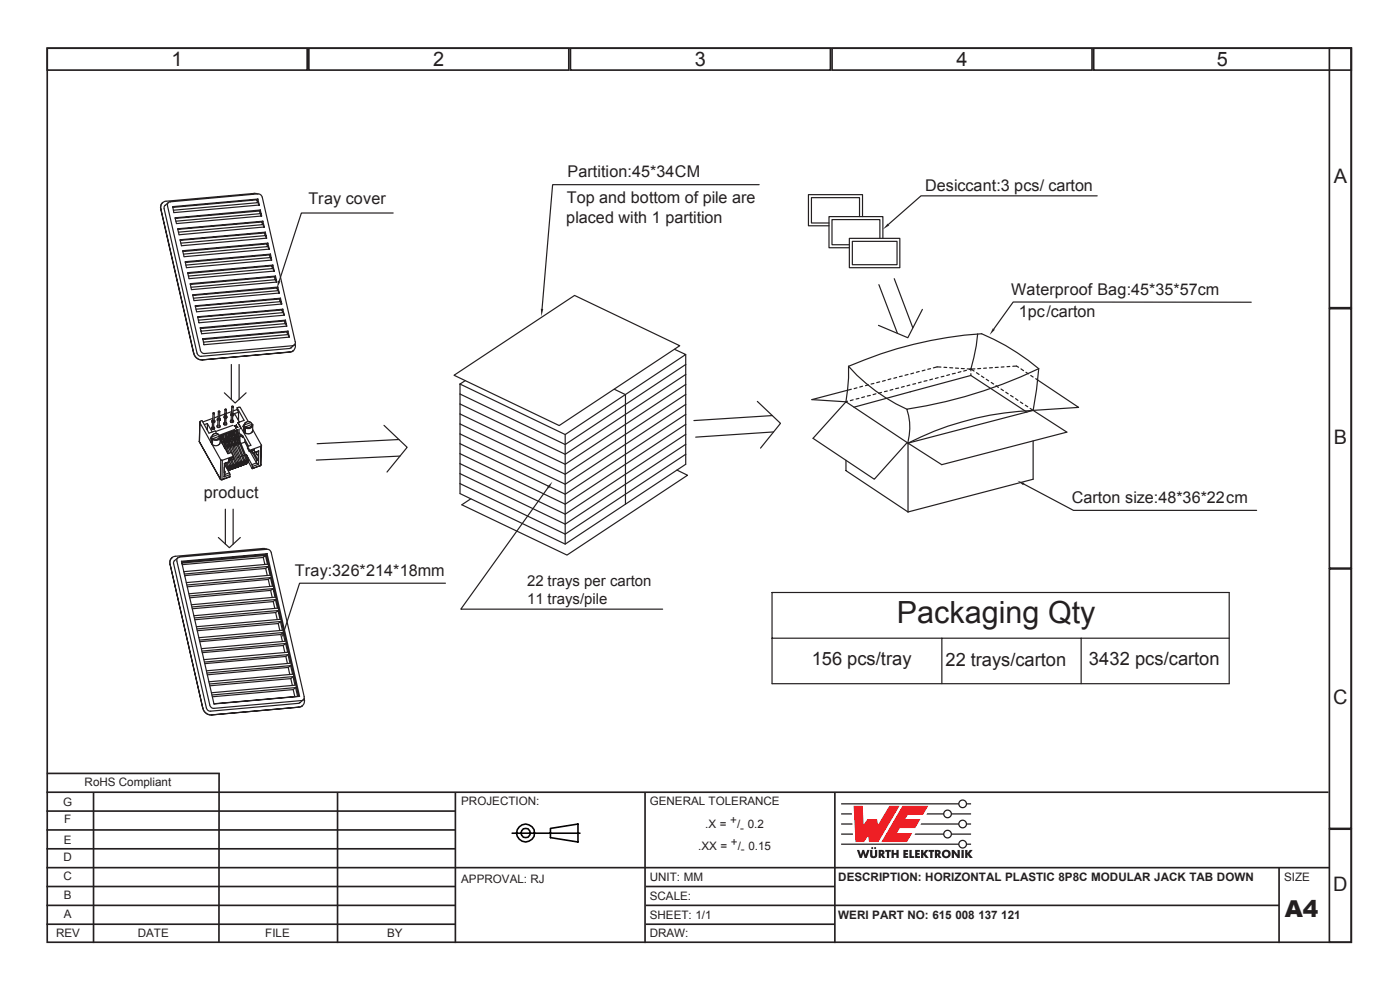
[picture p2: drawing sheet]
<svg xmlns="http://www.w3.org/2000/svg" width="297mm" height="210mm" viewBox="0 0 297 210" stroke-linecap="round" stroke-linejoin="round" font-family="sans-serif">
<!-- layer: Calque 1 -->
<g fill="none" stroke="#231f20" stroke-width=".35">
<path d="M10 10.2h276.7v189.7h-276.7zM10 10.2h55.2v4.7h-55.2zM65.5 10.2h55.2v4.7h-55.2zM121 10.2h55.2v4.7h-55.2zM176.5 10.2h55.2v4.7h-55.2zM232 10.2h54.7v4.7h-54.7zM282 10.2h4.7v55.1h-4.7zM282 65.5h4.7v55h-4.7zM282 120.7h4.7v55h-4.7zM9.8 168h272M9.8 172h86.7M9.8 176h86.7"/>
<path d="M9.9 164.1h36.7M19.8 168v32M46.5 164l-.1 36M71.6 168v32M96.6 168v32M136.8 168v32M177.1 168v32M282 175.9h4.7v24h-4.7zM9.8 192h86.7M9.8 196h86.7M9.8 180h86.7M9.8 184h272.2"/>
<path d="M9.8 188h86.7M137 192h134.3M137 196h40.1M137 188h40.1M271.3 184v16"/>
</g>
<g fill="none" stroke="#000" stroke-width=".34">
<path d="M108.6 176.7h14.4M116.8 175.7l5.8-.9v3.8l-5.8-.9z"/>
<circle cx="111.5" cy="176.7" r="1.88"/>
<circle cx="111.5" cy="176.7" r="1.02"/>
</g>
<g fill="#ee1d23">
<path d="M181.1 170.9h1.9l.2 4 .9-1.2h2l.2 1.3 2.4-4.1h2.1l-4.5 7.7h-1.9l-.2-1.3-.9 1.3h-1.8z"/>
<path d="M191.4 170.9h5.5l-1.1 1.9h-3.2l-.6 .9h3.3l-1.1 1.9h-3.3l-.6 1.1h3.2l-1.1 1.9h-5.4z"/>
</g>
<g fill="#231f20">
<path d="M181.8 180.3h.5l.3 1 .3-1h.4l.3 1 .4-1h.5l-.6 1.7h-.5l-.3-1-.3 1h-.4z"/>
<path d="M184.6 180.3h.5v1.2l.2 .1 .3-.1v-1.2h.5v1.1a.76 .76 0 0 1-.8 .6 .76 .76 0 0 1-.7-.6z"/>
<path d="M187.8 180.3h1.2v.4h-.4v1.3h-.5l.1-1.3h-.4z"/>
<path d="M189.1 180.3h.5v.6h.6v-.6h.5l-.1 1.7h-.4v-.7h-.6v.7h-.5z"/>
<path d="M191.6 180.3h1.1v.4h-.6v.2h.5v.4h-.5v.3h.6v.4h-1.1z"/>
<path d="M192.9 180.3h.5v1.3h.5v.4h-1z"/>
<path d="M194.1 180.3h1v.4h-.5v.2h.5v.4h-.5v.3h.6v.4h-1.1z"/>
<path d="M195.4 180.3h.5v.7l.5-.7h.6l-.7 .8 .7 .9h-.6l-.5-.7v.7h-.5z"/>
<path d="M197 180.3h1.2v.4h-.4v1.3h-.5v-1.3h-.3z"/>
<path d="M201.9 180.3h.5l.8 1-.1-1h.5v1.7h-.5l-.7-1.1v1.1h-.5z"/>
<path d="M204 180.3h.5v1.7h-.5z"/>
<path d="M204.7 180.3h.5v.7l.5-.7h.6l-.6 .8 .7 .9h-.6l-.6-.7v.7h-.5z"/>
<circle cx="185" cy="179.9" r=".22"/>
<circle cx="185.7" cy="179.9" r=".22"/>
</g>
<g fill="#231f20">
<path d="M186.9 180.7v.3h.2v-.2zM186.4 180.3h.5a.55 .55 0 0 1 .7 .3 .55 .55 0 0 1-.3 .7l.5 .7h-.5l-.4-.6v.6h-.5z" fill-rule="evenodd"/>
<path d="M198.8 180.7v.3h.2l.1-.2zM198.3 180.3h.6a.55 .55 0 0 1 .6 .3 .55 .55 0 0 1-.2 .7l.4 .7h-.5l-.4-.6v.6h-.5z" fill-rule="evenodd"/>
<path d="M200.3 181.2a.5 .5 0 0 0 1 0 .5 .5 0 0 0-1 0zM199.8 181.1a.95 .95 0 0 1 1.9 0 .95 .95 0 0 1-1.9 0z" fill-rule="evenodd"/>
</g>
<path d="M178.4 176.9h2.6M178.4 174.8h2.4M178.4 172.6h2.3" fill="none" stroke="#231f20" stroke-width=".27"/>
<g fill="#231f20">
<path d="M178.4 170.4h24.9a.94 .94 0 0 1 .9-.8 .94 .94 0 0 1 1 .8h.8v.2h-.8a.94 .94 0 0 1-1 .9 .94 .94 0 0 1-.9-.9h-24.9zM203.5 170.5a.7 .7 0 0 1 1.4 0 .7 .7 0 0 1-1.4 0z" fill-rule="evenodd"/>
<path d="M196.7 172.5h3.4a.94 .94 0 0 1 .9-.8 .94 .94 0 0 1 1 .8h4v.3h-4a.94 .94 0 0 1-1 .8 .94 .94 0 0 1-.9-.8h-3.6zM200.3 172.6a.7 .7 0 0 1 1.4 0 .7 .7 0 0 1-1.4 0z" fill-rule="evenodd"/>
<path d="M195.4 174.7h7.9a.94 .94 0 0 1 .9-.9 .94 .94 0 0 1 1 .9h.8v.2h-.8a.94 .94 0 0 1-1 .8 .94 .94 0 0 1-.9-.8h-8zM203.5 174.8a.7 .7 0 0 1 1.4 0 .7 .7 0 0 1-1.4 0z" fill-rule="evenodd"/>
<path d="M194.2 176.8h5.9a.94 .94 0 0 1 .9-.8 .94 .94 0 0 1 1 .8h4v.3h-4a.94 .94 0 0 1-1 .8 .94 .94 0 0 1-.9-.8h-6.1zM200.3 176.9a.7 .7 0 0 1 1.4 0 .7 .7 0 0 1-1.4 0z" fill-rule="evenodd"/>
<path d="M178.4 178.9h24.9a.94 .94 0 0 1 .9-.8 .94 .94 0 0 1 1 .8h.8v.3h-.8a.94 .94 0 0 1-1 .8 .94 .94 0 0 1-.9-.8h-24.9zM203.5 179.1a.7 .7 0 0 1 1.4 0 .7 .7 0 0 1-1.4 0z" fill-rule="evenodd"/>
</g>
<path d="M49.1 77.3v7.4M50.7 77.3v7.4M47.6 83.3l2.3 2.2 2.3-2.2M47.8 108v7.4M49.5 108v7.4" fill="none" stroke="#231f20" stroke-width=".25"/>
<path d="M59 59.5l.5 .2-.7 1.4z" fill="#231f20"/>
<path d="M83.4 45.2h-19.5l-4.7 14.4" fill="none" stroke="#231f20" stroke-width=".25"/>
<path d="M60 133.8l.5 .2-.8 1.4z" fill="#231f20"/>
<path d="M81.5 90.2l4.9 4.7-4.3 5.2M84.6 93.2l-17.3 .9M84.8 96.7l-17.7 .9M94.5 123.7h-30.9l-3.3 10.2" fill="none" stroke="#231f20" stroke-width=".25"/>
<path d="M210.6 69.7l.4 .2-1.1 1.2z" fill="#231f20"/>
<path d="M265.4 64.1h-50.5l-4.1 5.7" fill="none" stroke="#231f20" stroke-width=".25"/>
<path d="M215.8 102l1.5 .5-.2 .4z" fill="#231f20"/>
<path d="M217.2 102.7l10.5 5.6h38.9" fill="none" stroke="#231f20" stroke-width=".25"/>
<path d="M188.3 47.4l.4 .4-1.4 .9z" fill="#231f20"/>
<path d="M180.2 50.6h10.7v6.2h-10.7zM180.8 51.2h9.5v4.9h-9.5zM182.3 45.9v-4h-10.2v5.4h3.8M183 45.9v-4.6h-11.5v6.6h4.4M186.7 50.6v-4h-10.2v5.3h3.7M187.3 50.6v-4.7h-11.4v6.7h4.3M232.8 41.5h-37.4l-6.9 6.1" fill="none" stroke="#231f20" stroke-width=".25"/>
<path d="M114.7 65.5h.5l-.3 1.6z" fill="#231f20"/>
<g fill="none" stroke="#231f20" stroke-width=".25">
<path d="M161 39.2h-43.8l-2.2 26.3M34.5 43l-.3 .4-.1 .8 7 30.7M34.5 42.9v.1M35 43.6l-.2 .3v.4l7.2 30.9 .6 .4 18.8-1.7 1-.7M35 43.5v.1M35.7 42.9l-.7 .7M35.7 42.9l-.2 .4v.4l7.2 30.9 .4 .3 .3 .1 18.8-1.7 .2-.1M36.1 42.8l-.4 .1M36.1 42.8l18.7-1.7 .6 .3 .2 .4 7.1 30.8-.3 .6M36.1 42.8h.1M36.6 43.8l18.1-1.6 .3 1.3-18.1 1.6zM37.1 46.2l18.1-1.7 .3 1.3-18.1 1.6z"/>
<path d="M37.7 48.5l18.1-1.6 .3 1.2-18.1 1.7zM38.2 50.9l18.1-1.7 .3 1.3-18.1 1.6zM38.7 53.2l18.1-1.6 .3 1.2-18.1 1.7zM39.3 55.5l18.1-1.6 .2 1.3-18 1.6zM39.8 57.8l18.1-1.6 .3 1.3-18.1 1.6zM54.5 42.4l-17.9 1.6M54.5 42.4l.1 .6M54.6 41.2l-.7-.2-18.7 1.7a1.28 1.28 0 0 0-1.1 1.6l7 30.7 .3 .7 .7 .5 .8 .1 18.6-1.7M54.7 42.2l-.2 .2M54.9 43.5l-.1-.5-18 1.6M55 44.8l-17.8 1.5M55 44.8l.2 .5"/>
<path d="M55.2 44.5l-.2 .3M55.4 45.9l-.1-.6-18 1.6M55.6 47.1l-17.9 1.6M55.6 47.1l.1 .5M55.8 46.9l-.2 .2M56 48.2l-.1-.6-18 1.6M56.1 49.4l-17.9 1.6M56.1 49.4l.1 .6M56.3 49.2l-.2 .2M56.5 50.5l-.1-.5-18 1.6M56.6 51.7l-17.8 1.7M56.6 51.7l.1 .6"/>
<path d="M56.8 51.6l-.2 .1M57 52.8l-.1-.5-18 1.6M57.2 54.1l-17.9 1.6M57.2 54.1l.1 .6M57.4 53.9l-.2 .2M57.6 55.2l-.1-.6-18.1 1.6M57.7 56.4l-17.9 1.6M57.7 56.4l.1 .6M57.9 56.2l-.2 .2M58.1 57.5l-.1-.5-18 1.6M58.2 58.7l-17.8 1.6M58.2 58.7l.1 .6"/>
<path d="M58.4 58.6l-.2 .1M58.6 59.8l-.1-.5-18 1.6M40.4 60.2l18-1.6 .3 1.2-18.1 1.6zM40.9 62.5l18-1.6 .3 1.3-18 1.6zM41.1 74.9h.1M41.1 74.9a1.78 1.78 0 0 0 1.8 1.4M41.4 64.9l18.1-1.6 .3 1.2-18.1 1.6zM41.9 67.2l18.1-1.6 .3 1.3-18.1 1.6zM42.5 69.5l18-1.6 .3 1.3-18 1.6zM42.9 76.3h.1M43 71.9l18.1-1.7 .3 1.3-18.1 1.6zM58.8 61.1l-17.9 1.6"/>
<path d="M58.8 61.1l.1 .6M58.9 60.9l-.1 .2M59.2 62.2l-.1-.5-18.1 1.6M59.3 63.4l-17.8 1.6M59.3 63.4l.1 .6M59.5 63.3l-.2 .1M59.7 64.5l-.1-.5-18 1.6M59.8 65.8l-17.8 1.5M59.8 65.8l.2 .5M60 65.6l-.2 .2M60.3 66.9l-.2-.6-18 1.6M60.3 68.1l-17.8 1.6"/>
<path d="M60.3 68.1l.2 .6M60.5 67.9l-.2 .2M60.8 69.2l-.2-.6-18 1.6M60.9 70.4l.1 .6M60.9 70.4l-17.9 1.6M61.1 70.2l-.2 .2M61.3 71.5l-.1-.5-18 1.6M61.5 74.6v.1M62.2 74.4l-.7 .2M62.2 74.4l-.7 .3M62.6 73v.8l-.4 .6M143.1 74.1l2.4 1.1-25.6 17-22.3-10.7"/>
<path d="M145.5 77.3l-25.6 17-22.3-10.7M145.5 79.4l-25.6 17-22.3-10.7M145.5 75.2v19l-25.6 17-22.3-10.7v-19M180 77.7a37 37 0 0 0 12.4 9.1M180 77.7a85.3 85.3 0 0 1 28.3-6.9 46.6 46.6 0 0 1 12.1 7.4M180 77.7a41.9 41.9 0 0 1-.5 7.5M191.4 79.8l-.6 .1M192.6 79.4l-.6 .2M193.8 79.1l-.6 .2M195 78.8l-.6 .2M196.2 78.5l-.6 .2M197.4 78.2l-.6 .1"/>
<path d="M199.6 77.9l-.8-.1-.8 .2M200.2 79.8l-.5 .1M200.2 77.9l.6 .1M201.4 79.5l-.6 .1M201.5 78h.6M202.7 79.2l-.7 .1M202.7 78.1h.6M203.8 78.8l-.5 .2M203.9 78.2h.7M205 78.5l-.6 .2M205.2 78.2l.8 .1M206 78.3v.4"/>
<path d="M206 79.3v.3M206 78.3l.6 .4M206 78.3l-.4 .1M206.8 78.2l-.8 .1M207.2 79.1l.5 .3M207.4 70.8l-.3 2.5-1.1 5M208 78.2h-.6M208.2 79.8l.5 .3M209.3 78.1h-.6M210.5 78h-.6M211.8 77.9l-.7 .1M213 77.8l-.6 .1"/>
<path d="M214.2 77.7l-.6 .1M214.9 77.7h.8l.4 .2M216.6 78.2l.5 .4M217.6 79l.6 .3M218.7 79.6l.5 .4M220.4 78.2l-.5 4.4-.7 4.5M220.4 78.2a99.4 99.4 0 0 1-28 8.6 12 12 0 0 1 .2 6.9M98.7 80.7l-1.1 .8M119.9 92.2v19M130.3 82.6l2.4 1.1v23.2M145.5 81.5l-25.6 17-22.3-10.7M145.5 83.7l-25.6 16.9-22.3-10.7"/>
<path d="M145.5 85.8l-25.6 16.9-22.3-10.7M145.5 87.9l-25.6 16.9-22.3-10.7M145.5 90l-25.6 16.9-22.3-10.7M145.5 92.1l-25.6 17-22.3-10.7M179.5 97.6v2.2l13.1 8.8M180.6 82.6l-8.4 2.2 7.3 .4 .3-.1M181 84.8l-.6 .2M181.2 86.4l24.8-6.8 11.9 7.8M181.8 82.3l-.6 .1M182.2 84.5l-.6 .1M183 81.9l-.6 .2M183.4 84.2l-.6 .1"/>
<path d="M184.2 81.6l-.6 .2M184.6 83.9l-.6 .1M185.4 81.3l-.6 .2M185.8 83.5l-.6 .2M186.6 81l-.6 .2M187 83.2l-.6 .2M187.8 80.7l-.6 .2M188.2 82.9l-.6 .2M189 80.4l-.6 .1M189.4 82.6l-.6 .2M190.2 80.1l-.6 .1M190.6 82.3l-.6 .1"/>
<path d="M191.8 82l-.6 .1M192.5 93.9l-7 7.8-13-8.7 7-7.8 13.1 8.8M193 81.7l-.6 .1M194.2 81.4l-.6 .1M195.4 81l-.6 .2M196.7 80.7l-.7 .2M197.8 80.4l-.6 .2M199 80.1l-.6 .2M209.2 80.4l.5 .4M210.3 81.1l.5 .4M211.3 81.8l.5 .4M212.4 82.5l.5 .4"/>
<path d="M213.4 83.2l.5 .3M214.4 83.9l.5 .3M215.4 84.6l.6 .3M216.5 85.3l.5 .3M217.5 86l.5 .3M218.5 86.6l.7 .5M219.2 87.1l7.1 4.6-26.5 6.9-7.2-4.6v14.6M219.2 87.1a63.6 63.6 0 0 0-26.6 6.9M219.2 93.5v8.2l-26.6 6.9M219.2 87.1l-26.6 6.9M219.7 80.3l9.1 6.1-9.6 .7M36 119.7h.1"/>
<path d="M36.1 119.7l6.9 30.5a1.9 1.9 0 0 0 1.8 1.5l-1-.3-.4-.3-.4-.8zM36.5 118.3l-.4 .5-.1 .9M36.5 118.3l-.4 .6v.8M36.5 118.3h.1M37 118.9l-.2 .6 7 30.7 .2 .4 .6 .3 19-1.8M37 118.9h.1M37.7 118.3l-.7 .6M37.7 118.3l-.2 .3v.4l7.2 30.9 .3 .3 .4 .1 18.9-1.8M37.7 118.3l.4-.1 18.6-1.7 .6 .3 .2 .4 7 30.6v.3l-.2 .4M38.5 119.1l18.2-1.7 6.9 30.3-18.2 1.6zM55.9 118.3l.3 1.4M55.9 118.3l-17.2 1.5"/>
<path d="M56.3 117.8l.4 1.9-17.7 1.6M56.3 117.8l-.4 .5M56.3 117.8l-17.7 1.6M56.4 117.6l-17.9 1.6M56.4 117.6l6.9 30.1M56.6 116.5l-.8-.2-18.7 1.7-.6 .3M56.7 117.4l-.3 .2M56.4 120.6l.3 1.5M56.4 120.6l-17.2 1.5M56.9 120.2l-17.8 1.6M56.9 120.2l-.5 .4M56.9 120.2l.4 1.8-17.8 1.6"/>
<path d="M56.9 122.9l.3 1.5M56.9 122.9l-17.2 1.6M57.4 122.5l-.5 .4M57.4 122.5l.4 1.8-17.7 1.7M57.4 122.5l-17.8 1.6M57.4 125.2l.4 1.6M57.4 125.2l-17.2 1.6M57.9 124.9l-17.8 1.5M57.9 124.9l-.5 .3M57.9 124.9l.4 1.8-17.7 1.6M58 127.6l.3 1.5M58 127.6l-17.2 1.5"/>
<path d="M58.4 127.2l-.4 .4M58.4 127.2l.5 1.8-17.8 1.6M58.4 127.2l-17.7 1.6M58.5 129.9l.3 1.5M58.5 129.9l-17.2 1.6M59 129.5l-17.8 1.6M59 129.5l-.5 .4M59 129.5l.4 1.9-17.7 1.5M59 132.3l.4 1.4M59 132.3l-17.2 1.5M59.5 131.8l-.5 .5M59.5 131.8l.4 1.9-17.7 1.6"/>
<path d="M59.5 131.8l-17.7 1.6M59.6 134.6l.3 1.5M59.6 134.6l-17.2 1.5M60 134.2l.5 1.8-17.8 1.6M60 134.2l-17.7 1.6M60 134.2l-.4 .4M60.1 136.9l.3 1.5M60.1 136.9l-17.2 1.5M60.6 136.5l-.5 .4M60.6 136.5l.4 1.9-17.8 1.5M60.6 136.5l-17.8 1.6M60.6 139.3l.4 1.4"/>
<path d="M60.6 139.2l-17.2 1.6M61.1 138.9l.4 1.8-17.7 1.6M61.1 138.9l-17.7 1.5M61.1 138.9l-.5 .3M44.8 151.7h.1M61.1 141.6l.4 1.5M61.1 141.6l-17.1 1.5M61.7 141.2l-.6 .4M61.7 141.2l.4 1.8-17.8 1.6M61.7 141.2l-17.8 1.6M61.7 143.9l.3 1.5M61.7 143.9l-17.2 1.6"/>
<path d="M62.2 143.5l.4 1.8-17.8 1.7M62.2 143.5l-17.8 1.6M62.2 143.5l-.5 .4M62.2 146.3l.3 1.5M62.2 146.3l-17.1 1.5M62.7 145.9l-.5 .4M62.7 145.9l.4 1.8-17.7 1.6M62.7 145.9l-17.7 1.5M63.4 150h.1M63.4 150l-18.6 1.7M63.6 149v.1M64.3 148.5l-.7 .6"/>
<path d="M64.5 148.1a1.4 1.4 0 0 1-1.1 1.9"/>
</g>
<path d="M116 103.3l1.2-1.1-.7 1.4z" fill="#231f20"/>
<g fill="none" stroke="#231f20" stroke-width=".25">
<path d="M189.7 59.1l3.9 10.4M96.3 79.6l25.6-16.9 22.3 10.6-25.6 17zM186.4 60.4l4 10.3M195.7 65.6l-3.1 6-6.2-2.6M42.3 93.6v.1M42.4 89.6v-.2l.5-.2 1.4 2.7 1.3-.5 .3 .6M42.4 89.6l4.4 8M42.4 89.6l-.1 4.1 4.4 8M44 89.8v1.4M44 89.8l-.6 .3M44 89.8l1 1.8M44.7 92.9l.1 .4"/>
<path d="M44.7 92.9h.1M44.8 93.9l.3 .4M44.8 92.9v.8M44.8 93.3v.6zM45 92.6l-.2 .3M45.1 89.2v1.9M45.1 93.1v1.1l-.3-.5M45.1 93.1h.1M45.1 93.7h-.3M45.1 89.1l-.2 .2 .2 .3M45.1 93.1v1.2M45.1 89.1h.1"/>
<path d="M45.1 92.3l-.1 .3M45.1 92.3l-.4 .6M45.1 88.7l-2.1 .8M45.2 87.6l-.1 1.5M45.2 93l-.1 .1M45.3 90.6l.2 .1v.2l-.2 .2-.5-.2 .3-.3M45.4 89.3h-.3v-.1h.3l-.1 1.9M45.4 87.6l-.1 .2-.1-.2h.2v2M45.6 89.3l-.2-.1a.26 .26 0 0 1 .2 .3 .26 .26 0 0 1-.2 .2M46.2 88.9v1.8M46.3 88.3l-.9 .4M46.3 88.7l-.2 .2 .1 .3"/>
<path d="M46.3 88.7h.1M46.3 92.1l-.8-.1-.4 .3M46.3 92.1l.2 .2M46.3 92.1l-1.3 .5M46.3 87.3v1.5M46.5 90.2l.2 .2-.2 .3-.4-.1-.1-.3 .2-.1M46.5 92.3v.3M46.5 88.9l-.1 .1-.2-.2h.3v1.9M46.5 89.3h.1M46.6 92.5l.1 .1M46.6 92.5l-1.4 .5M46.6 92.5l-.1 .4-.4 .3h-.6l-.3-.2"/>
<path d="M46.6 87.3l-.2 .1-.1-.2 .3 .1v2M46.7 93.3l1.7 2.9 .7-.2 .4 .8M46.7 92.6v.1M46.7 92.6l.3-.2v.9M46.7 88.9l-.1-.2 .1 .4-.1 .2M46.7 92.7l-.1 .4-.5 .3h-.6l-.4-.3M46.7 92.7v1.3l-.2 .3-.5 .2h-.6l-.3-.2M46.8 92.5l-.1 .9M46.8 97.6h.4M46.8 97.6l-.1 4M47 93.3l.3 .4M47 93.8l.2 .4"/>
<path d="M47.2 97.6l-.1 4.1M47.3 93.2v-.9l.3-.1v1.8M47.3 93.7v.5M47.3 93.2l.3 .5M47.3 93.2l-.3 .1M47.3 92.3v1M47.5 93.6h.1l1.1 2.5M47.5 94.7l.3 .5M47.6 93.7l-.1 .1-.2-.1M47.6 94.1l.8 2.1M47.6 93.7l-.1 1.1M47.6 99.8l.1 .3"/>
<path d="M47.6 98.3l-.1 2.8M47.6 89.6l-.2 .4 .2 .1h.3M47.7 88.3l-.1 1.8M47.7 88.2l-.2 .1 .1 .4M47.7 86.9v1.3M47.7 87.8l-1.1 .4M47.8 98.3l-.2 2 .1-.2M47.8 98.7l.9 1.6M47.8 95.2h.2M47.8 93.5v.6M47.8 94.8v.4M47.8 93l.3 .4v1.4"/>
<path d="M47.8 92.1v.9M47.8 93l-.2 .1 .2 .4M47.9 98.3l.3 .7M47.9 88.3l-.1-.1-.1 .1M47.9 92.1v1M47.9 88.3l-.1 .1-.1-.1M47.9 88.3v1.8M47.9 88.7h.1M47.9 89.6l.2 .4-.2 .1M48 93.1v.7M48 88.2a.26 .26 0 0 1 .2 .2 .26 .26 0 0 1-.2 .3M48 86.9v1.8"/>
<path d="M48 86.9l-.2 .1-.1-.1M48 86.9l-.2-.1-.1 .1M48.1 93.3v.1M48.1 93.4h.1l2 4.8M48.1 93.5v.1l-.3-.1M48.1 93.9l.9 2.1M48.1 94.5l.3 .5M48.1 92v.9M48.1 92.9l.3 .5M48.1 98.1l.3 .8M48.2 99v.4M48.2 99.4h.1"/>
<path d="M48.2 99.1l-.1 .1M48.3 99.4l.2 .1M48.3 99.6h.1M48.4 95h.2M48.4 94.6v.4M48.4 92.8l.3 .5M48.4 92.8l-.3 .1M48.4 93.4v.5M48.4 98.1l.3 .7M48.4 98.9l-.2 .1M48.4 99.2h-.1v.4h.2M48.4 98.9l.1 .3"/>
<path d="M48.4 99.2l.1 .3M48.4 91.9v.9M48.5 99.6h-.1M48.5 98h.2M48.5 99.6l.1 .2M48.5 98l-.9 .3M48.5 99.2h-.1M48.5 91.9v1M48.5 99.2l.1 .1M48.5 99.2l.1 .2M48.5 97.3v.7M48.6 99.5l-.2 .1"/>
<path d="M48.6 99.5l-.1 .1M48.6 99.4l-.1 .1M48.6 99.4v.1M48.6 99.3v.5M48.7 93.1h.1M48.7 98l-1.1 .3M48.7 93.1h.1l2 4.9M48.7 93.3v1.2M48.7 93.7l1.8 4.4M48.7 92.6l.3 .5M48.7 94.2l.3 .6M48.7 97.8l.3 .9"/>
<path d="M48.7 97.3v.7M48.7 93.3v.1h-.3M48.7 98.9l.2 .3M48.7 98.8l.2 .3M48.7 91.8v.8M48.8 97.3l.5 1.3M48.8 98.9l-.3 .1M48.8 99h.2M48.8 98.9v.1M48.9 99.6l-.3 .2M48.9 99.2v.4M48.9 99.6l-.3 .1"/>
<path d="M48.9 99.2l-.3 .1M48.9 99.3l.1 .1M48.9 99.4h.1M48.9 99.2h.1M49 94.4v.4M49 94.8h.1M49 97.6l-.3 .1M49 92.6l.3 .5M49 92.6h-.3M49 93.1v.6M49 98.7l-.3 .1M49 98.7l.1 .2"/>
<path d="M49 99v.2M49 99.4h.1M49.1 99.4l.1 .1M49.1 97.2l.5 1.2M49.1 89l-.2 .4 .2 .2 .4-.1-.1-.4M49.1 87.7l-.1 1.9M49.1 91.7v1M49.1 98.9l.1 .2M49.1 99.2l-.1 .2M49.1 99.2h-.1M49.1 98.9l-.1 .1M49.1 98.9v.3"/>
<path d="M49.2 87.3l-1.2 .4M49.2 86.2l-.1 1.5-.1 .1 .1 .4M49.2 99.5h.1M49.2 92.9h.1l2 4.9M49.2 99.1v.4M49.2 94l.3 .5M49.2 93.5l1.9 4.4M49.3 92.4l.2 .5M49.3 93.1l-.1 1.2M49.3 93.1l-.1 .1-.2-.1M49.3 92.4v-.8l-.3 .1v.9M49.3 89.1l.2 .1"/>
<path d="M49.3 98.7l.2 .3M49.3 98.6l.1 .2M49.4 90.2l-3.7 1.3M49.4 87.7l-.2 .2-.1-.2h.3l-.1 1.9M49.4 98.7l-.3 .1M49.4 88.2h.1M49.4 98.7v.2M49.4 97.1l.5 1.3M49.4 87.7a.26 .26 0 0 1 .2 .2 .26 .26 0 0 1-.2 .3M49.4 98.8h.2M49.5 99h.1M49.5 99.4l-.3 .1"/>
<path d="M49.5 86.2l-.3 .1v-.1h.3l-.1 2M49.5 99.2h.1M49.5 99.1l.1 .1M49.5 99l-.3 .1M49.5 97l-1 .3M49.5 96.8l-2.3 .8M49.5 96.8v.2l-1 .3M49.5 99v.4M49.5 92.9l.3 .1M49.5 92.9v.5M49.5 94.2v.3M49.5 97.4l-.3 .1"/>
<path d="M49.5 92.3l-.2 .1M49.6 98.4l-.3 .2M49.6 98.8v.2M49.6 98.4l.1 .3M49.6 92.3l.2 .5v1.3M49.6 92.3l-.3 .1M49.6 99.2l.2 .1M49.6 99.2h.1M49.7 98.7l.1 .2M49.7 98.7l-.1 .1M49.7 98.7v.2M49.7 91.5l-.1 1"/>
<path d="M49.7 99l-.1 .2M49.7 98.9l-.2 .1M49.7 98.9l-.1 .3M49.7 90.3l.6 .4M49.7 90.3l.6 .3M49.8 93l-.1 1.6-.2-.1M49.8 98.9v.4M49.8 92.7h.1M49.8 92.7h.1l2 4.9M49.8 93.9l.3 .4M49.8 92.2l.1-.8-.3 .1v.8M49.8 91.4l-3.2 1.2"/>
<path d="M49.8 91.1l-3.3 1.2M49.8 93.3l1.9 4.4M49.8 92.2l.3 .5M49.8 92.9v.1M49.9 98.5l.2 .3M49.9 98.4l.1 .2M50 98.5l-.3 .1M50 98.6h.2M50 98.6v.1M50 90.8h.1M50.1 98.8v.4l-.3 .1M50.1 99.2l-.3 .1"/>
<path d="M50.1 98.8l-.3 .1M50.1 98.9h.1M50.1 99h.1M50.1 98.8h.1M50.1 90.8h-.1M50.1 90.5v.3M50.1 94v.3M50.1 94.3l.2 .1M50.1 92.1l.3 .5M50.1 92.1l-.3 .1M50.1 92.7v.5M50.2 90.1l-.2 .7"/>
<path d="M50.2 90.1l-.1 .3-.4-.1M50.2 90.2l-.1 .2 .3 .2M50.2 90.1v.1M50.2 98.2l-.3 .2M50.2 98.6v.2M50.2 98.2l.1 .5M50.2 91.2v1.1M50.2 98.9v.1M50.2 99l.1 .1M50.3 98.5l-.1 .1M50.3 98.8l-.1 .1M50.3 98.8l-.1 .2"/>
<path d="M50.3 98.5h.1M50.3 98.5v.2M50.3 86.5l1.5 2.7-1.3 .4M50.3 98.7v.1M50.3 98.7l-.1 .1M50.3 86.5l.7-.1 1.7 3M50.3 86.9l-.9 .3M50.3 86.9l.3 .5M50.3 86.5v.4M50.3 98.7v.4M50.3 90.6h.1M50.3 90.6v.1"/>
<path d="M50.4 93.7l.3 .4M50.4 92.5l2.1 4.9M50.4 93.1l1.8 4.4M50.4 92.6v.2l-.3-.1M50.4 90.6l-.1 .1M50.4 92v-.8h-.2l-.1 .9M50.4 92.6v1.3M50.4 92l.3 .5M50.5 98.1l.1 .4M50.5 98.3l.1 .3M50.5 89.6l2.7 4.9-.7 .2M50.5 89.6l.5 1.1v.2"/>
<path d="M50.5 98.3l-.3 .1M50.6 98.4h.1M50.6 87.4v1.8M50.6 87.4l-.8 .3 1 1.8M50.6 99l-.3 .1M50.6 98.8h.1M50.6 98.6v.4M50.6 98.6l-.3 .1M50.6 98.7h.2M50.7 92.5l.2 .1M50.7 97l-.4 .1M50.7 92.5v.5"/>
<path d="M50.7 93.7v.4M50.7 98.4l.1 .2M50.7 91.9l-.3 .1M50.7 91v.9M50.7 91.9l.4 .6M50.8 98.8l.1 .1M50.8 98.7l-.1 .1M50.8 98l-.3 .1M50.8 98l.1 .3M50.9 98.3v.2M50.9 98.5l-.3 .1M50.9 98.3l-.2 .1"/>
<path d="M50.9 98.6l-.1 .1M50.9 98.6l-.2 .2M50.9 98.3v.3M50.9 92.6v.9M50.9 98.9h.1M50.9 98.5v.4M51.1 92.5l-.2 .1M51.1 97.9l.1 .2M51.1 98.1l.1 .3M51.1 92.5v-.4l.3 .7M51.2 98.1l.1 .1M51.2 98.1v.2"/>
<path d="M51.2 98.4h.2M51.2 98.4v.4l-.3 .1M51.2 98.5h.2M51.2 98.6h.1M51.2 98.8l-.3 .1M51.2 98.4l-.3 .1M51.2 96.8l-.3 .1M51.3 97.8l-.2 .1M51.3 98.2l.1 .2M51.3 97.8l.1 .5M51.4 98.5l-.1 .1M51.4 98.6l.1 .1"/>
<path d="M51.4 98.1l-.1 .1M51.4 98.1l.1 .2M51.4 98.1h.1M51.4 98.4v.1M51.4 98.3v.1M51.4 98.4l-.1 .2M51.4 92.8v-.5l1.3 2.3M51.5 98.3v.4M51.6 90.4l.1 .4M51.6 97.9l-.8 .3 .3-.1M51.6 90.4h.1M51.6 97.9l.2 .2"/>
<path d="M51.7 92.7l-.3 .1M51.7 97.7v.4M51.7 97.9l.2 .1M51.7 90.8v.5zM51.7 97.8l-.3 .2M51.7 91.3l.3 .5M51.7 90.4v.8M51.7 91.2l.1 .4h.2M51.7 98.6l-.2 .1M51.8 98.6h-.1M51.8 98.4h.1M51.8 98.1v.5"/>
<path d="M51.8 98.6l-.3 .1M51.8 98.1l-.3 .2M51.8 98.3h.1M51.9 97.9v.3M51.9 90.1l-.2 .3M51.9 97.6l-.2 .1M51.9 98.3v.1M51.9 97.6l.1 .3M52 98.4v.1M52 93.8l-1.1 .4-.2-.1M52 91.1l-.3 .1M52 93.8l.5 1"/>
<path d="M52 93.2v.6M52 97.9l.1 .2M52 89.7l-.4 .7M52 97.8v.4M52 89.7l-.1 .4M52 98.1l-.2 .1M52 97.9l-.1 .1M52 98.2l-.1 .1M52 98.2l-.1 .2M52.1 98.1v.4M52.1 98.5h-.1M52.1 90.5l-.1 .1v1.2"/>
<path d="M52.2 97.7l.2 .2M52.2 97.5l.1 .2M52.3 96.4l-.8 .3M52.3 96.4l.4 1.1M52.3 96.4l1.1 2.2M52.3 97.8h.1M52.3 97.8h.2M52.3 98.4l-.3 .1M52.3 98.4l-.2 .1M52.3 98.1l.2 .1M52.3 98.4h.1M52.3 98.1h.2"/>
<path d="M52.4 97.9l-.1 .5M52.4 98h.1M52.4 97.9l-.3 .2M52.5 97.4l-.3 .1M52.5 97.8v.2M52.5 97.7v.1M52.5 97.4v.3M52.5 94.7v.4l.4 .7M52.5 98.1v.1M52.5 94.7l.5 .8M52.5 97.7l.1 .2M52.6 97.9v.1"/>
<path d="M52.6 98l-.1 .1M52.6 98l-.1 .2M52.6 97.9l-.1 .1M52.7 97.9l.8 1.5M52.7 97.5v.4l-.1 .1M52.7 97.9h-.1M52.7 97.5l-.7 .3M53 95.7l-.1 .1M53 95.5v.2M53.1 95.8l1.3 2.4M53.2 89.6l-.7-.2-.5 .3M53.2 89.6l.2 .5"/>
<path d="M53.2 89.6l-1.3 .5M53.3 95.6l.2 .4M53.4 90v.4l-.4 .3h-.5l-.4-.2M53.4 98.6l.2 .3M53.4 90h.2l-.1 1.6-.7 .4-.8-.2M53.4 90l-1.3 .5M53.5 96l.3 .1M53.6 98.9l-.1 .5M53.6 95.6l-.1 .4M53.6 90.1l-.1 .5-.4 .3h-.6l-.5-.2M53.6 91.1l1.9 3.4M53.6 96.1l.8 1.4"/>
<path d="M53.9 96.1l.9 1.6M53.9 95.3l-1 .5M53.9 96l-.1 .1M53.9 95.3l-.9 .4M53.9 95.3v.7M54.2 95.9l.3 .5M54.4 98.2l-1 .4M54.4 97.5v.7M54.4 98.2l.4 .3M54.4 97.5l.4 .2M54.5 95.9v.5M54.5 96.4l.3 .1v1.2"/>
<path d="M54.8 98.5l-1.2 .4M54.9 95.6l-1.1 .5M54.9 95.6l-1 .4M54.9 95.6l-.1 2.9M55.3 98.8h.1M55.3 98.7l-1.8 .7M55.3 94.7l-2.3 .8M55.3 94.7v4M55.4 98.6l-.1 .1M55.4 98.6l-.1 .2M55.4 98.5v.1M55.5 94.5l-.1 4.1"/>
<path d="M55.5 94.5l-.2 .2M143.6 99.7l2.3 1.1-25.6 16.9-22.3-10.6 1.9-1.3M145.5 94.2v4.3l-25.6 16.9-22.3-10.7v-4.2M145.5 96.4l-25.6 16.9-22.3-10.7M160.7 85.1l4.9 4.7-4.3 5.3M163.8 88.2l-16.6 1M164.1 91.6l-16.5 1.1M46.3 114l2.4 2.2 2.3-2.2M46.7 101.6l.4 .1M46.7 101.7l.4 .1M46.7 101.6v.1M47.1 101.7v.1"/>
<path d="M47.7 100.1v.8l-.2 .2M48.7 100.3l-1 .3M48.7 100.3l.1 .4M48.8 101.1l-1.7 .6M48.8 100.7l-1.3 .4M48.8 100.7v.4l-1.7 .7M116.3 103.4l-18.5 25.8h42.8M119.9 111.2v4.2M163.8 125.7h97v19.3h-97zM163.8 135.4h97M199.8 135.4v9.6M229.4 135.4v9.6"/>
</g>
<text font-size="6.5" fill="#231f20" x="190.3" y="132.1">Packaging Qty</text>
<text font-size="4.9" fill="#231f20" x="272.6" y="194.5">A4</text>
<g font-size="4.2" fill="#231f20">
<text x="36.4" y="14">1</text>
<text x="91.9" y="14">2</text>
<text x="147.4" y="14">3</text>
<text x="202.9" y="14">4</text>
<text x="258.2" y="14">5</text>
<text x="282.9" y="38.8">A</text>
<text x="282.9" y="94.1">B</text>
<text x="282.8" y="149.3">C</text>
<text x="282.8" y="189">D</text>
</g>
<g font-size="3.9" fill="#231f20">
<text x="172.2" y="141">156 pcs/tray</text>
<text x="200.6" y="141.2">22 trays/carton</text>
<text x="231" y="141.1">3432 pcs/carton</text>
</g>
<g font-size="3.4" fill="#231f20">
<text x="120.4" y="37.6">Partition:45*34CM</text>
<text x="196.3" y="40.6">Desiccant:3 pcs/ carton</text>
<text x="65.4" y="43.2">Tray cover</text>
<text x="120.1" y="47.2">placed with 1 partition</text>
<text x="120.2" y="43.1">Top and bottom of pile are</text>
<text x="214.5" y="62.6">Waterproof Bag:45*35*57cm</text>
<text x="216.1" y="67.3">1pc/carton</text>
<text x="43.2" y="105.7">product</text>
<text x="227.4" y="106.7">Carton size:48*36*22cm</text>
<text x="62.5" y="122.2">Tray:326*214*18mm</text>
</g>
<g font-size="3.2" fill="#231f20">
<text x="111.8" y="124.3">22 trays per carton</text>
<text x="111.8" y="128.1">11 trays/pile</text>
</g>
<g font-size="2.5" fill="#231f20">
<text x="17.9" y="166.8">RoHS Compliant</text>
<text x="13.4" y="171">G</text>
<text x="97.8" y="170.8">PROJECTION:</text>
<text x="137.8" y="170.8">GENERAL TOLERANCE</text>
<text x="13.5" y="179">E</text>
<text x="13.6" y="174.6">F</text>
<text x="149.6" y="175.6">.X =</text>
<text x="154.9" y="174.8">+</text>
<text x="155.1" y="179.4">+</text>
<text x="156.4" y="175.6">/ 0.2</text>
<text x="157" y="176.4">-</text>
<text x="13.4" y="182.7">D</text>
<text x="148.1" y="180.2">.XX =</text>
<text x="156.5" y="180.2">/ 0.15</text>
<text x="157.2" y="181">-</text>
<text x="13.4" y="186.7">C</text>
<text x="13.5" y="190.8">B</text>
<text x="97.8" y="187.3">APPROVAL: RJ</text>
<text x="137.8" y="186.8">UNIT: MM</text>
<text x="137.8" y="190.9">SCALE:</text>
<text x="177.8" y="186.8">DESCRIPTION: HORIZONTAL PLASTIC 8P8C MODULAR JACK TAB DOWN</text>
<text x="272.4" y="186.8">SIZE</text>
<text x="13.5" y="194.8">A</text>
<text x="137.8" y="194.8">SHEET: 1/1</text>
<text x="177.8" y="194.8">WERI PART NO: 615 008 137 121</text>
<text x="11.9" y="198.8">REV</text>
<text x="29.2" y="198.8">DATE</text>
<text x="56.3" y="198.8">FILE</text>
<text x="82.1" y="198.8">BY</text>
<text x="137.8" y="198.8">DRAW:</text>
</g>
</svg>
